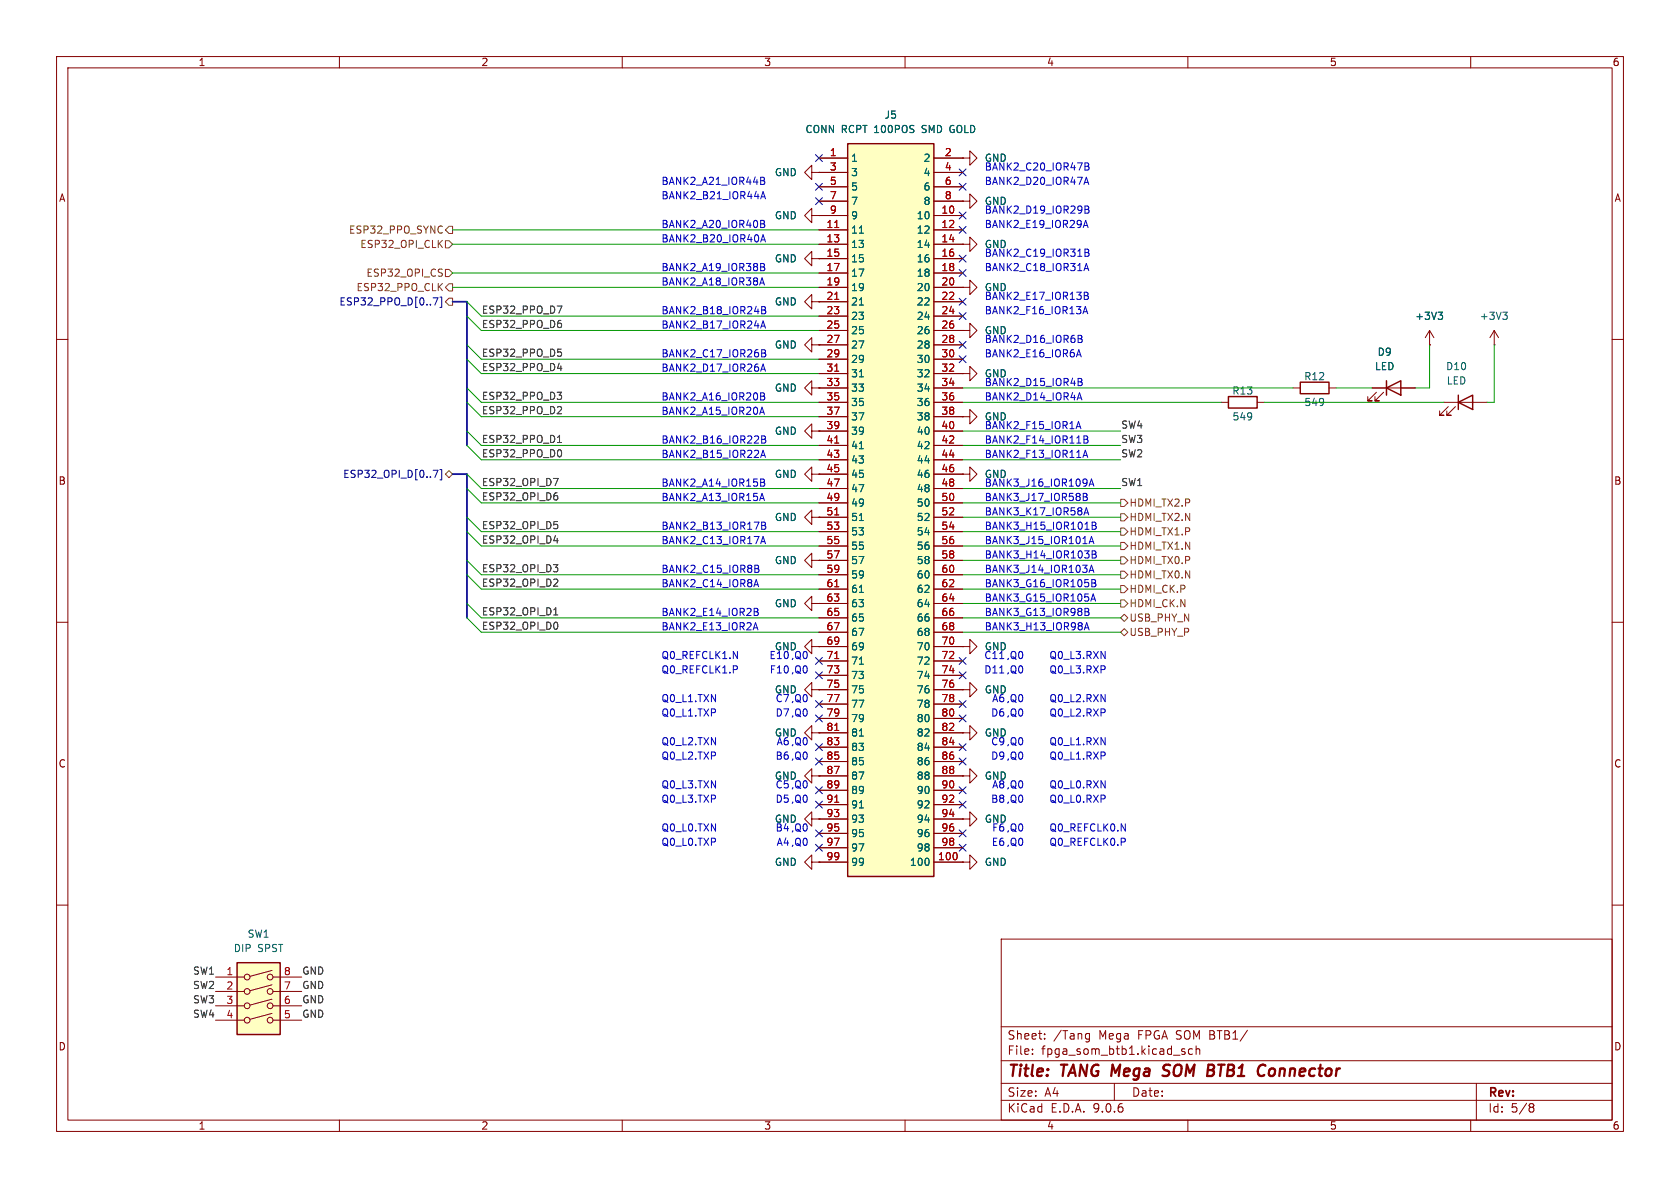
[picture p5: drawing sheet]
<svg xmlns="http://www.w3.org/2000/svg" width="297mm" height="210mm" viewBox="0 0 297 210" stroke-linecap="round" stroke-linejoin="round" font-family="sans-serif">
<g fill="none" stroke="#840000" stroke-width=".18">
<path d="M10 10h277v190h-277zM12 12h273v186h-273zM60 10v2M110 10v2M160 10v2M210 10v2M260 10v2M170.2 43.2h1.2v-1.3l1.3 1.3-1.3 1.3v-1.3M170.2 43.2h.1M10 60h2M285 60h2M143.5 83.8v1.3l-1.3-1.3 1.3-1.2v1.2h1.3"/>
<path d="M144.8 83.8h.1M10 110h2M285 110h2M170.2 137.2h1.2v-1.3l1.3 1.3-1.3 1.2v-1.2M170.2 137.2h.1M170.2 129.5h1.2v-1.2l1.3 1.2-1.3 1.3v-1.3M170.2 129.5h.1M10 160h2M177 166h108v32h-108zM285 160h2M60 198v2M110 198v2"/>
<path d="M160 198v2M177 194.5h108M177 191.5h108M177 187.5h108M177 181.5h108M182.5 186.3v.1M182.5 185.5v.1M184.7 183.6v.1M184.7 182.8v.1M192.2 182.7l.4 .1M192.6 182.7v1.2l-.1 .2-.4 .1M192.6 183.6l-.4 .1"/>
<path d="M197 191.5v3M208.9 185.7l.6 .4-.2 .3-.4-.1M209.5 185.5l-.4-.1-.2 .2M210 198v2M210.8 185.5l-.4-.1-.3 .3v.4l.1 .2h.6M211.5 185.5l.2-.1 .3 .1 .1 .9M211.5 184.9v1.5M260 198v2M261 191.5v6.5M270.6 195.1l.4 .1 .2 .2-.3 .3M270.6 195.7h.3M270.9 195.7l.2 .2 .1 .4-.2 .2-.4 .1"/>
</g>
<path d="M206.6 190a.85 .85 0 0 1-1.1 .1M206.6 188.2l-.7 .1a.46 .46 0 0 0-.2 .5 .46 .46 0 0 0 .3 .4l.6 .2M225.1 188.9a.62 .62 0 0 0-.7 .4v.7a.52 .52 0 0 0 .7 .1" fill="none" stroke="#840000" stroke-width=".4"/>
<path d="M41.9 170.2h7.6v12.7h-7.6z" fill="#ffffc2"/>
<g fill="none" stroke="#840000" stroke-width=".18">
<path d="M143.5 38.1v1.3l-1.3-1.3 1.3-1.3v1.3h1.3M143.5 30.5v1.3l-1.3-1.3 1.3-1.3v1.3h1.3M144.8 38.1h.1M144.8 30.5h.1M170.2 35.6h1.2v-1.3l1.3 1.3-1.3 1.2v-1.2M170.2 35.6h.1M170.2 27.9h1.2v-1.2l1.3 1.2-1.3 1.3v-1.3M170.2 27.9h.1M143.5 45.7v1.3l-1.3-1.3 1.3-1.2v1.2h1.3M143.5 53.3v1.3l-1.3-1.3 1.3-1.2v1.2h1.3M144.8 45.7h.1M144.8 53.3h.1"/>
<path d="M170.2 50.8h1.2v-1.3l1.3 1.3-1.3 1.3v-1.3M170.2 50.8h.1M170.2 58.4h1.2v-1.2l1.3 1.2-1.3 1.3v-1.3M170.2 58.4h.1M252.7 58.4l-.7 1.3M252.7 58.4l.8 1.3M252.7 58.4v2.6M264.2 58.4l-.8 1.3M264.2 58.4l.7 1.3M264.2 58.4v2.6M143.5 68.6v1.3l-1.3-1.3 1.3-1.3v1.3h1.3M143.5 76.2v1.3l-1.3-1.3 1.3-1.3v1.3h1.3"/>
<path d="M143.5 61v1.2l-1.3-1.2 1.3-1.3v1.3h1.3M144.8 68.6h.1M144.8 76.2h.1M144.8 61h.1M170.2 66h1.2v-1.2l1.3 1.2-1.3 1.3v-1.3M170.2 66h.1M215.9 71.1h1.3M222.2 71.1h1.3M228.6 68.6h1.3M234.9 68.6h1.3M242.6 68.6h7.6M243.3 69.3l-1.5 1.6h.8h-.8v-.8"/>
<path d="M244.6 69.3l-1.5 1.6h.7h-.7v-.8M252.7 61h.1M255.3 71.1h7.6M256 71.9l-1.5 1.5h.8h-.8v-.8M257.3 71.9l-1.5 1.5h.7h-.7v-.8M264.2 61h.1M143.5 91.4v1.3l-1.3-1.3 1.3-1.2v1.2h1.3M144.8 91.4h.1M170.2 83.8h1.2v-1.2l1.3 1.2-1.3 1.3v-1.3M170.2 83.8h.1M143.5 106.7v1.3l-1.3-1.3 1.3-1.3v1.3h1.3M143.5 114.3v1.3l-1.3-1.3 1.3-1.3v1.3h1.3"/>
<path d="M144.8 106.7h.1M144.8 114.3h.1M170.2 114.3h1.2v-1.3l1.3 1.3-1.3 1.3v-1.3M170.2 114.3h.1M143.5 121.9v1.3l-1.3-1.3 1.3-1.2v1.2h1.3M143.5 129.5v1.3l-1.3-1.3 1.3-1.2v1.2h1.3M143.5 137.2v1.2l-1.3-1.2 1.3-1.3v1.3h1.3M144.8 121.9h.1M144.8 129.5h.1M144.8 137.2h.1M170.2 121.9h1.2v-1.2l1.3 1.2-1.3 1.3v-1.3M170.2 121.9h.1"/>
<path d="M143.5 152.4v1.3l-1.3-1.3 1.3-1.3v1.3h1.3M143.5 144.8v1.3l-1.3-1.3 1.3-1.3v1.3h1.3M144.8 152.4h.1M144.8 144.8h.1M170.2 152.4h1.2v-1.3l1.3 1.3-1.3 1.3v-1.3M170.2 152.4h.1M170.2 144.8h1.2v-1.3l1.3 1.3-1.3 1.3v-1.3M170.2 144.8h.1M38.1 172.7h5.1M38.1 175.3h5.1M38.1 177.8h5.1M48.1 171.6l-3.9 1"/>
<path d="M48.1 174.1l-3.9 1M48.1 176.6l-3.9 1.1M48.1 179.1l-3.9 1.1M48.3 172.7h5M48.3 175.3h5M48.3 177.8h5M38.1 180.3h5.1M48.3 180.3h5"/>
<circle cx="43.7" cy="175.3" r=".51"/>
<circle cx="43.7" cy="172.7" r=".51"/>
<circle cx="43.7" cy="177.8" r=".51"/>
<circle cx="47.8" cy="175.3" r=".51"/>
<circle cx="47.8" cy="177.8" r=".51"/>
<circle cx="47.8" cy="172.7" r=".51"/>
<circle cx="43.7" cy="180.3" r=".51"/>
<circle cx="47.8" cy="180.3" r=".51"/>
</g>
<path d="M217.2 70.1h5v2h-5zM229.9 67.6h5v2h-5zM245.1 68.6l2.5-1.3v2.6zM245.1 67.3v2.6M257.8 71.1l2.5-1.2v2.5zM257.8 69.9v2.5M41.9 170.2h7.6v12.7h-7.6z" fill="none" stroke="#840000" stroke-width=".25"/>
<path d="M254.2 55.2h.8l-.4 .5M254.8 55.7l.2 .2v.3l-.2 .3M265.7 55.2h.8l-.5 .5M266.2 55.7l.3 .2v.3l-.3 .3" fill="none" stroke="#006464" stroke-width=".18"/>
<path d="M149.9 25.4h15.2v129.5h-15.2z" fill="#ffffc2"/>
<path d="M149.9 25.4h15.2v129.5h-15.2z" fill="none" stroke="#840000" stroke-width=".25"/>
<g fill="none" stroke="#840000" stroke-width=".18">
<path d="M144.8 30.5h.1M144.8 38.1h.1M144.8 27.9h5.1M144.8 30.5h5.1M144.8 33h5.1M144.8 35.6h5.1M144.8 38.1h5.1M165.1 27.9h5.1M165.1 30.5h5.1M165.1 33h5.1M165.1 35.6h5.1M165.1 38.1h5.1"/>
<path d="M170.2 35.6h.1M170.2 27.9h.1M144.8 53.3h.1M144.8 45.7h.1M144.8 40.6h5.1M144.8 43.2h5.1M144.8 45.7h5.1M144.8 48.3h5.1M144.8 50.8h5.1M144.8 53.3h5.1M144.8 55.9h5.1M144.8 58.4h5.1"/>
<path d="M165.1 40.6h5.1M165.1 43.2h5.1M165.1 45.7h5.1M165.1 48.3h5.1M165.1 50.8h5.1M165.1 53.3h5.1M165.1 55.9h5.1M165.1 58.4h5.1M170.2 50.8h.1M170.2 43.2h.1M170.2 58.4h.1M144.8 68.6h.1"/>
<path d="M144.8 76.2h.1M144.8 61h.1M144.8 61h5.1M144.8 63.5h5.1M144.8 66h5.1M144.8 68.6h5.1M144.8 71.1h5.1M144.8 73.7h5.1M144.8 76.2h5.1M144.8 78.7h5.1M165.1 61h5.1M165.1 63.5h5.1"/>
<path d="M165.1 66h5.1M165.1 68.6h5.1M165.1 71.1h5.1M165.1 73.7h5.1M165.1 76.2h5.1M165.1 78.7h5.1M170.2 73.7h1.2v-1.3l1.3 1.3-1.3 1.2v-1.2M170.2 73.7h.1M170.2 66h.1M242.6 68.6h2.5M247.6 68.6h2.6M252.7 61h.1"/>
<path d="M143.5 99.1v1.2l-1.3-1.2 1.3-1.3v1.3h1.3M144.8 99.1h.1M144.8 91.4h.1M144.8 83.8h.1M144.8 81.3h5.1M144.8 83.8h5.1M144.8 86.4h5.1M144.8 88.9h5.1M144.8 91.4h5.1M144.8 94h5.1M144.8 96.5h5.1M144.8 99.1h5.1"/>
<path d="M165.1 81.3h5.1M165.1 83.8h5.1M165.1 86.4h5.1M165.1 88.9h5.1M165.1 91.4h5.1M165.1 94h5.1M165.1 96.5h5.1M165.1 99.1h5.1M170.2 83.8h.1M144.8 114.3h.1M144.8 106.7h.1M144.8 101.6h5.1"/>
<path d="M144.8 104.1h5.1M144.8 106.7h5.1M144.8 109.2h5.1M144.8 111.8h5.1M144.8 114.3h5.1M144.8 116.8h5.1M144.8 119.4h5.1M165.1 101.6h5.1M165.1 104.1h5.1M165.1 106.7h5.1M165.1 109.2h5.1M165.1 111.8h5.1"/>
<path d="M165.1 114.3h5.1M165.1 116.8h5.1M165.1 119.4h5.1M170.2 114.3h.1M144.8 121.9h.1M144.8 129.5h.1M144.8 137.2h.1M144.8 121.9h5.1M144.8 124.5h5.1M144.8 127h5.1M144.8 129.5h5.1M144.8 132.1h5.1"/>
<path d="M144.8 134.6h5.1M144.8 137.2h5.1M144.8 139.7h5.1M165.1 121.9h5.1M165.1 124.5h5.1M165.1 127h5.1M165.1 129.5h5.1M165.1 132.1h5.1M165.1 134.6h5.1M165.1 137.2h5.1M165.1 139.7h5.1M170.2 121.9h.1"/>
<path d="M170.2 129.5h.1M170.2 137.2h.1M144.8 152.4h.1M144.8 144.8h.1M144.8 142.2h5.1M144.8 144.8h5.1M144.8 147.3h5.1M144.8 149.9h5.1M144.8 152.4h5.1M165.1 142.2h5.1M165.1 144.8h5.1M165.1 147.3h5.1"/>
<path d="M165.1 149.9h5.1M165.1 152.4h5.1M170.2 144.8h.1M170.2 152.4h.1"/>
</g>
<path d="M151.9 41.2h.7M151.9 53.9h.7M254.2 55.2h.8l-.4 .5M254.8 55.7l.2 .2v.3l-.2 .3M151.9 66.6h.7M151.9 79.3h.7M151.9 92h.7M151.9 104.7h.7M151.9 117.4h.7M151.9 130.1h.7M151.9 142.8h.7" fill="none" stroke="#006464" stroke-width=".18"/>
<path d="M147.6 40.2h.7M147.6 52.9h.7M147.6 65.6h.7M147.6 78.3h.7M147.6 91h.7M147.6 103.7h.7M147.6 116.4h.7M147.6 129.1h.7M147.6 141.8h.7" fill="none" stroke="#a90000" stroke-width=".18"/>
<g fill="none" stroke="#000084" stroke-width=".18">
<path d="M144.2 32.4l1.2 1.2M144.2 27.3l1.2 1.2M144.2 35l1.2 1.2M145.4 32.4l-1.2 1.2M145.4 27.3l-1.2 1.2M145.4 35l-1.2 1.2M169.6 29.9l1.2 1.2M169.6 32.4l1.2 1.2M169.6 37.5l1.2 1.2M170.8 29.9l-1.2 1.2M170.8 32.4l-1.2 1.2M170.8 37.5l-1.2 1.2"/>
<path d="M76.6 52.6h.8l-.5 1.3M77.8 52.5h.3v1.8h-.3M169.6 55.3l1.2 1.2M169.6 52.7l1.2 1.2M169.6 40l1.2 1.2M169.6 47.7l1.2 1.2M169.6 45.1l1.2 1.2M170.8 55.3l-1.2 1.2M170.8 52.7l-1.2 1.2M170.8 40l-1.2 1.2M170.8 47.7l-1.2 1.2M170.8 45.1l-1.2 1.2"/>
<path d="M169.6 62.9l1.2 1.2M169.6 60.4l1.2 1.2M170.8 62.9l-1.2 1.2M170.8 60.4l-1.2 1.2M76.6 83.1h.8l-.5 1.3M77.8 83h.3v1.8h-.3M144.2 116.2l1.2 1.2M144.2 118.8l1.2 1.2M145.4 116.2l-1.2 1.2M145.4 118.8l-1.2 1.2M169.6 118.8l1.2 1.2M169.6 116.2l1.2 1.2"/>
<path d="M170.8 118.8l-1.2 1.2M170.8 116.2l-1.2 1.2M144.2 134l1.2 1.2M144.2 126.4l1.2 1.2M144.2 123.9l1.2 1.2M144.2 131.5l1.2 1.2M144.2 139.1l1.2 1.2M145.4 134l-1.2 1.2M145.4 126.4l-1.2 1.2M145.4 123.9l-1.2 1.2M145.4 131.5l-1.2 1.2M145.4 139.1l-1.2 1.2"/>
<path d="M169.6 139.1l1.2 1.2M169.6 131.5l1.2 1.2M169.6 134l1.2 1.2M169.6 123.9l1.2 1.2M169.6 126.4l1.2 1.2M170.8 139.1l-1.2 1.2M170.8 131.5l-1.2 1.2M170.8 123.9l-1.2 1.2M170.8 134l-1.2 1.2M170.8 126.4l-1.2 1.2M144.2 149.3l1.2 1.2M144.2 146.7l1.2 1.2"/>
<path d="M144.2 141.6l1.2 1.2M145.4 149.3l-1.2 1.2M145.4 146.7l-1.2 1.2M145.4 141.6l-1.2 1.2M169.6 146.7l1.2 1.2M169.6 141.6l1.2 1.2M169.6 149.3l1.2 1.2M170.8 146.7l-1.2 1.2M170.8 141.6l-1.2 1.2M170.8 149.3l-1.2 1.2"/>
</g>
<g fill="none" stroke="#725600" stroke-width=".18">
<path d="M77.7 43l.5 .8M77.7 50.7l.5 .7M78 47.6h.2M78.1 48.4v.3M78.2 42.5l-.7 .7M78.2 50.1l-.7 .7M78.7 53.3l.7-.6h.6v1.3h-.6zM78.7 47.6h.7l.6 .7-.6 .6h-.7zM78.7 42.5h.7l.6 .7-.6 .6h-.7zM78.7 40.6l.7-.6h.6v1.3h-.6zM79.4 50.2h.6v1.2h-.6l-.7-.6zM78.7 83.8l.7-.6 .6 .6-.6 .7z"/>
<path d="M198.1 90.8h.7l.6 .6-.6 .7h-.7zM198.1 95.9h.7l.6 .6-.6 .7h-.7zM198.1 93.3h.7l.6 .7-.6 .6h-.7zM198.1 98.4h.7l.6 .7-.6 .6h-.7zM198.1 88.3h.7l.6 .6-.6 .6h-.7zM198.1 103.5h.7l.6 .6-.6 .7h-.7zM198.1 111.8l.7-.7 .6 .7-.6 .6zM198.1 106h.7l.6 .7-.6 .6h-.7zM198.1 101h.7l.6 .6-.6 .6h-.7zM198.1 109.2l.7-.6 .6 .6-.6 .7z"/>
</g>
<g fill="none" stroke="#0f0f0f" stroke-width=".18">
<path d="M98.5 54.1h.8l-.5 1.3M98.9 56.6h.3M99 57.1l.3 .3v.3l-.3 .2M98.5 69.3h.8l-.4 .5M98.6 65.1h.7M98.6 78.2h.7M98.6 61.7h.6M98.8 77.1l.1-.1v1.2M99 71.9l.3 .2-.1 .3-.7 .7h.8M99 62.2l.3 .2v.3l-.3 .3M99 69.8l.3 .3v.3l-.3 .2M99.1 79.6l.2 .4-.2 .7"/>
<path d="M99.2 64.7v.8M97.8 84.6h.9l-.6 1.2M97.8 99.8h.8l-.4 .5M97.9 95.6h.8M98 92.2h.6M98.3 87.1h.2M98.4 87.6l.2 .2v.3l-.2 .3M98.4 92.7l.2 .2v.3l-.2 .3M98.5 95.2v.8M97.9 108.7h.7M98.1 107.6l.2-.2v1.3M98.3 110a.79 .79 0 0 1 0 1.2"/>
<path d="M98.4 100.3l.2 .2v.3l-.2 .3M98.4 102.4l.2 .2v.3l-.8 .7h.8"/>
</g>
<path d="M80 53.3h2.5v25.4M80 83.8h2.5v25.4" fill="none" stroke="#000084" stroke-width=".3"/>
<g fill="none" stroke="#009600" stroke-width=".18">
<path d="M80 50.8h64.8M80 40.6h64.8M80 48.3h64.8M80 43.2h64.8M82.5 55.9l2.6 2.5h59.7M82.5 53.3l2.6 2.6h59.7M82.5 68.6l2.6 2.5h59.7M82.5 78.7l2.6 2.6h59.7M82.5 71.1l2.6 2.6h59.7M82.5 63.5l2.6 2.5h59.7M82.5 61l2.6 2.5h59.7M82.5 76.2l2.6 2.5h59.7"/>
<path d="M170.2 76.2h27.9M170.2 71.1h45.7M170.2 68.6h58.4M170.2 78.7h27.9M223.5 71.1h31.8M236.2 68.6h6.4M252.7 61v7.6h-2.5M264.2 61v10.1h-1.3M82.5 99.1l2.6 2.5h59.7M82.5 94l2.6 2.5h59.7M82.5 91.4l2.6 2.6h59.7M82.5 83.8l2.6 2.6h59.7"/>
<path d="M82.5 86.4l2.6 2.5h59.7M170.2 96.5h27.9M170.2 94h27.9M170.2 86.4h27.9M170.2 81.3h27.9M170.2 88.9h27.9M170.2 99.1h27.9M170.2 91.4h27.9M82.5 106.7l2.6 2.5h59.7M82.5 101.6l2.6 2.5h59.7M82.5 109.2l2.6 2.6h59.7M170.2 109.2h27.9"/>
<path d="M170.2 101.6h27.9M170.2 104.1h27.9M170.2 111.8h27.9M170.2 106.7h27.9"/>
</g>
<g fill="none" stroke="#0000c2" stroke-width=".18">
<path d="M134.5 31.3l.6 .2v.2l-.2 .2M134.5 39l.6 .1v.2l-.2 .3M134.5 35.1l.4-1.2 .4 1.2M134.5 39.6h.4M134.5 31.9h.4M134.6 34.8h.6M134.9 31.9l.3 .3-.1 .3-.6 .1M134.9 39.6l.3 .2-.1 .3-.6 .1M191.6 39.9h.6M191.6 32.6l.5-1.3 .4 1.3M191.7 32.2h.7M191.8 28.8l.6 .1 .1 .3-.3 .2"/>
<path d="M191.8 36.4l.6 .1 .1 .3-.3 .2M191.8 29.4h.4M191.8 37h.4M192.2 29.4l.3 .2v.3l-.7 .2M192.2 37l.3 .3v.3l-.7 .1M134.3 50.4l.4-1.3 .4 1.3M134.4 50h.6M134.5 42.8l.4-1.3 .4 1.3M134.5 46.6l.6 .1v.2l-.2 .3M134.5 47.2h.4M134.5 58l.4-1.3 .4 1.3M134.6 42.4h.6"/>
<path d="M134.6 57.6h.6M134.7 54.2h.4l.2 .2-.2 .4 .2 .1 .1 .3-.3 .3h-.4zM134.7 54.8h.4M134.9 47.2l.3 .2-.1 .3-.6 .1M190.6 59.3l.6 .1 .1 .2-.3 .3M190.6 59.9h.4M191 59.9l.3 .2v.3l-.7 .1M191.4 55.5l.5-1.3 .4 1.3M191.5 40.2l.4-1.2 .5 1.2M191.6 55.1h.6M191.6 47.8l.5-1.2 .4 1.2M191.7 51.7l.6 .1 .1 .2-.3 .3"/>
<path d="M191.7 52.3h.4M191.7 47.5h.7M191.8 44l.6 .2 .1 .2-.3 .2M191.8 44.6h.4M192.1 52.3l.3 .2v.3l-.7 .1M192.2 44.6l.3 .3v.3l-.7 .1M134.3 73.2l.4-1.2 .4 1.2M134.4 72.9h.6M134.5 69.4l.6 .2v.2l-.2 .2M134.5 70h.4M134.5 65.6l.4-1.2 .4 1.2M134.6 65.3h.6"/>
<path d="M134.7 77.1h.4l.2 .2-.2 .4 .2 .1 .1 .3-.3 .2h-.4zM134.7 61.8l.6 .1v.3l-.2 .2M134.7 77.7h.4M134.7 62.4h.4M134.9 70l.3 .3-.1 .3-.6 .1M135.1 62.4l.3 .3-.1 .3-.6 .1M190.4 75.4h.6M190.4 62.7h.6M190.5 70.3h.6M190.6 66.9l.6 .1 .1 .3-.3 .2M190.6 67.5h.4M190.7 74.5l.4 1.3"/>
<path d="M190.7 61.8l.4 1.3M190.8 69.4l.5 1.3M191 67.5l.3 .2v.3l-.7 .2M191.6 77.1l.6 .1 .1 .2-.2 .3M191.6 77.7h.5M192.1 77.7l.3 .2-.1 .3-.7 .1M133.5 99.9l.6 .1v.3l-.2 .2M134.3 88.5l.4-1.3 .4 1.3M134.4 88.1h.6M134.5 84.7l.6 .1v.2l-.2 .3M134.5 85.3h.4M134.5 80.9l.4-1.3 .4 1.3"/>
<path d="M134.5 96.1l.4-1.3 .4 1.3M134.6 80.5h.6M134.6 95.7h.6M134.7 92.3h.4l.2 .2-.2 .4 .2 .1 .1 .3-.3 .3h-.4zM134.7 92.9h.4M134.9 85.3l.3 .2-.1 .3-.6 .1M191.4 80.9l.5-1.3 .4 1.3M191.5 87.2h.4l.3 .3-.3 .3 .3 .1v.3l-.2 .3h-.5zM191.5 87.8h.4M191.6 80.5h.6M191.6 91l.5-1.2 .4 1.2M191.7 90.7h.7"/>
<path d="M192.5 96.1l.5-1.3 .4 1.3M192.5 85.9l.5-1.2 .4 1.2M192.7 95.7h.6M192.7 85.6h.6M193.1 92.3h.4l.2 .2-.2 .4 .2 .1 .1 .3-.2 .3h-.5zM193.1 92.9h.4M193.1 97.4h.4l.2 .2-.2 .4 .2 .1 .1 .3-.2 .2h-.5zM193.1 98h.4M130.3 117.8v.4M133.3 111h.6M133.3 107.5l.6 .2 .1 .2-.2 .2M133.3 108.1h.5"/>
<path d="M133.4 103.4h.6M133.5 100.5h.4M133.6 110.1l.4 1.2M133.7 102.5l.4 1.2M133.8 108.1l.3 .3-.1 .3-.7 .1M133.9 100.5l.3 .3-.1 .3-.6 .1M191.7 111.3l.4-1.2 .4 1.2M191.8 107.5l.6 .2 .1 .2-.3 .2M191.8 108.1h.4M191.8 111h.6M192.2 108.1l.3 .3v.3l-.7 .1M192.5 101.2l.5-1.3 .4 1.3"/>
<path d="M192.7 100.8h.6M192.8 106.3l.5-1.3 .4 1.3M193 105.9h.6M193 102.5h.4l.3 .2-.3 .4 .3 .1v.3l-.2 .2h-.5zM193 103.1h.4M198.9 148.3v.4"/>
</g>
<g font-size="2.8" fill="#840000">
<text x="178" y="190.9">Title:</text>
<text x="187.7" y="190.9">TANG Mega</text>
<text x="207.3" y="190.9">SOM</text>
<text x="215.9" y="190.9">BTB1</text>
<text x="225.6" y="190.9">Connector</text>
</g>
<g font-size="2.1" fill="#840000">
<text x="178" y="184">Sheet:</text>
<text x="186.2" y="184">/Tang</text>
<text x="194.3" y="184">Mega</text>
<text x="201.3" y="184">FPGA SOM BTB1/</text>
<text x="178" y="186.7">File:</text>
<text x="184.1" y="186.7">fpga_som_btb1.kicad_sch</text>
<text x="178" y="196.9">KiCad</text>
<text x="178" y="194.1">Size:</text>
<text x="184.7" y="194.1">A4</text>
<text x="185.7" y="196.9">E.D.A.</text>
<text x="193.3" y="196.9">9.0.6</text>
<text x="200" y="194.1">Date:</text>
<text x="263" y="194.3">Rev:</text>
<text x="263" y="196.9">Id:</text>
<text x="267.1" y="196.9">5/8</text>
</g>
<g font-size="1.8" fill="#840000">
<text x="35" y="11.9">1</text>
<text x="85" y="11.9">2</text>
<text x="135" y="11.9">3</text>
<text x="185" y="11.9">4</text>
<text x="235" y="11.9">5</text>
<text x="285" y="11.9">6</text>
<text x="10.3" y="35.9">A</text>
<text x="285.3" y="35.9">A</text>
<text x="10.3" y="85.9">B</text>
<text x="285.3" y="85.9">B</text>
<text x="10.3" y="135.9">C</text>
<text x="285.3" y="135.9">C</text>
<text x="10.3" y="185.9">D</text>
<text x="285.3" y="185.9">D</text>
<text x="35" y="199.9">1</text>
<text x="85" y="199.9">2</text>
<text x="135" y="199.9">3</text>
<text x="185" y="199.9">4</text>
<text x="235" y="199.9">5</text>
<text x="285" y="199.9">6</text>
</g>
<g font-size="1.8" fill="#006464">
<text x="142.3" y="23.7">CONN RCPT 100POS</text>
<text x="156.3" y="21.2">J5</text>
<text x="163.3" y="23.7">SMD GOLD</text>
<text x="150.4" y="28.8">1</text>
<text x="163.2" y="28.8">2</text>
<text x="174" y="28.8">GND</text>
<text x="136.9" y="31.3">GND</text>
<text x="150.4" y="31.3">3</text>
<text x="150.4" y="33.9">5</text>
<text x="163.2" y="31.3">4</text>
<text x="163.2" y="33.9">6</text>
<text x="136.9" y="39">GND</text>
<text x="150.4" y="36.4">7</text>
<text x="150.4" y="39">9</text>
<text x="150.4" y="41.5">11</text>
<text x="162" y="39">10</text>
<text x="162" y="41.5">12</text>
<text x="163.2" y="36.4">8</text>
<text x="174" y="36.4">GND</text>
<text x="136.9" y="46.6">GND</text>
<text x="150.4" y="44">13</text>
<text x="150.4" y="46.6">15</text>
<text x="162" y="44">14</text>
<text x="162" y="46.6">16</text>
<text x="174" y="44">GND</text>
<text x="150.4" y="49.1">17</text>
<text x="150.4" y="51.7">19</text>
<text x="162" y="49.1">18</text>
<text x="162" y="51.7">20</text>
<text x="174" y="51.7">GND</text>
<text x="136.9" y="54.2">GND</text>
<text x="150.4" y="54.2">21</text>
<text x="150.4" y="56.7">23</text>
<text x="150.4" y="59.3">25</text>
<text x="162" y="54.2">22</text>
<text x="162" y="56.7">24</text>
<text x="162" y="59.3">26</text>
<text x="174" y="59.3">GND</text>
<text x="250.1" y="56.7">+3V3</text>
<text x="261.5" y="56.7">+3V3</text>
<text x="136.9" y="61.8">GND</text>
<text x="150.4" y="61.8">27</text>
<text x="150.4" y="64.4">29</text>
<text x="162" y="61.8">28</text>
<text x="162" y="64.4">30</text>
<text x="243" y="65.6">LED</text>
<text x="243.5" y="63.1">D9</text>
<text x="255.5" y="65.6">D10</text>
<text x="136.9" y="69.4">GND</text>
<text x="150.4" y="66.9">31</text>
<text x="150.4" y="69.4">33</text>
<text x="150.4" y="72">35</text>
<text x="162" y="66.9">32</text>
<text x="162" y="69.4">34</text>
<text x="162" y="72">36</text>
<text x="174" y="66.9">GND</text>
<text x="217.8" y="70">R13</text>
<text x="230.5" y="67.4">R12</text>
<text x="230.5" y="72">549</text>
<text x="255.7" y="68.2">LED</text>
<text x="136.9" y="77.1">GND</text>
<text x="150.4" y="74.5">37</text>
<text x="150.4" y="77.1">39</text>
<text x="162" y="74.5">38</text>
<text x="162" y="77.1">40</text>
<text x="174" y="74.5">GND</text>
<text x="217.8" y="74.5">549</text>
<text x="150.4" y="79.6">41</text>
<text x="150.4" y="82.1">43</text>
<text x="162" y="79.6">42</text>
<text x="162" y="82.1">44</text>
<text x="136.9" y="84.7">GND</text>
<text x="150.4" y="84.7">45</text>
<text x="150.4" y="87.2">47</text>
<text x="150.4" y="89.8">49</text>
<text x="162" y="84.7">46</text>
<text x="162" y="87.2">48</text>
<text x="162" y="89.8">50</text>
<text x="174" y="84.7">GND</text>
<text x="136.9" y="92.3">GND</text>
<text x="150.4" y="92.3">51</text>
<text x="150.4" y="94.8">53</text>
<text x="162" y="92.3">52</text>
<text x="162" y="94.8">54</text>
<text x="136.9" y="99.9">GND</text>
<text x="150.4" y="97.4">55</text>
<text x="150.4" y="99.9">57</text>
<text x="162" y="97.4">56</text>
<text x="162" y="99.9">58</text>
<text x="136.9" y="107.5">GND</text>
<text x="150.4" y="102.5">59</text>
<text x="150.4" y="105">61</text>
<text x="150.4" y="107.5">63</text>
<text x="162" y="102.5">60</text>
<text x="162" y="105">62</text>
<text x="162" y="107.5">64</text>
<text x="150.4" y="110.1">65</text>
<text x="150.4" y="112.6">67</text>
<text x="162" y="110.1">66</text>
<text x="162" y="112.6">68</text>
<text x="136.9" y="115.2">GND</text>
<text x="150.4" y="115.2">69</text>
<text x="150.4" y="117.7">71</text>
<text x="162" y="115.2">70</text>
<text x="162" y="117.7">72</text>
<text x="174" y="115.2">GND</text>
<text x="136.9" y="122.8">GND</text>
<text x="150.4" y="120.2">73</text>
<text x="150.4" y="122.8">75</text>
<text x="150.4" y="125.3">77</text>
<text x="162" y="120.2">74</text>
<text x="162" y="122.8">76</text>
<text x="162" y="125.3">78</text>
<text x="174" y="122.8">GND</text>
<text x="136.9" y="130.4">GND</text>
<text x="150.4" y="127.9">79</text>
<text x="150.4" y="130.4">81</text>
<text x="162" y="127.9">80</text>
<text x="162" y="130.4">82</text>
<text x="174" y="130.4">GND</text>
<text x="150.4" y="132.9">83</text>
<text x="150.4" y="135.5">85</text>
<text x="162" y="132.9">84</text>
<text x="162" y="135.5">86</text>
<text x="136.9" y="138">GND</text>
<text x="150.4" y="138">87</text>
<text x="150.4" y="140.6">89</text>
<text x="150.4" y="143.1">91</text>
<text x="162" y="138">88</text>
<text x="162" y="140.6">90</text>
<text x="162" y="143.1">92</text>
<text x="174" y="138">GND</text>
<text x="136.9" y="145.6">GND</text>
<text x="150.4" y="145.6">93</text>
<text x="150.4" y="148.2">95</text>
<text x="162" y="145.6">94</text>
<text x="162" y="148.2">96</text>
<text x="174" y="145.6">GND</text>
<text x="136.9" y="153.3">GND</text>
<text x="150.4" y="150.7">97</text>
<text x="150.4" y="153.3">99</text>
<text x="160.8" y="153.3">100</text>
<text x="162" y="150.7">98</text>
<text x="174" y="153.3">GND</text>
<text x="43.7" y="166">SW1</text>
<text x="41.2" y="168.5">DIP</text>
<text x="45.5" y="168.5">SPST</text>
</g>
<g font-size="1.8" fill="#a90000">
<text x="146.6" y="27.7">1</text>
<text x="166.9" y="27.7">2</text>
<text x="146.6" y="30.2">3</text>
<text x="146.6" y="32.8">5</text>
<text x="146.6" y="35.3">7</text>
<text x="166.9" y="30.2">4</text>
<text x="166.9" y="32.8">6</text>
<text x="166.9" y="35.3">8</text>
<text x="146" y="40.4">11</text>
<text x="146.6" y="37.8">9</text>
<text x="166.3" y="37.8">10</text>
<text x="166.3" y="40.4">12</text>
<text x="146" y="42.9">13</text>
<text x="146" y="45.5">15</text>
<text x="166.3" y="42.9">14</text>
<text x="166.3" y="45.5">16</text>
<text x="146" y="48">17</text>
<text x="146" y="50.5">19</text>
<text x="146" y="53.1">21</text>
<text x="166.3" y="48">18</text>
<text x="166.3" y="50.5">20</text>
<text x="166.3" y="53.1">22</text>
<text x="146" y="55.6">23</text>
<text x="146" y="58.2">25</text>
<text x="166.3" y="55.6">24</text>
<text x="166.3" y="58.2">26</text>
<text x="146" y="60.7">27</text>
<text x="146" y="63.2">29</text>
<text x="146" y="65.8">31</text>
<text x="166.3" y="60.7">28</text>
<text x="166.3" y="63.2">30</text>
<text x="166.3" y="65.8">32</text>
<text x="146" y="68.3">33</text>
<text x="146" y="70.9">35</text>
<text x="166.3" y="68.3">34</text>
<text x="166.3" y="70.9">36</text>
<text x="146" y="73.4">37</text>
<text x="146" y="75.9">39</text>
<text x="166.3" y="73.4">38</text>
<text x="166.3" y="75.9">40</text>
<text x="146" y="78.5">41</text>
<text x="146" y="81">43</text>
<text x="146" y="83.6">45</text>
<text x="166.3" y="78.5">42</text>
<text x="166.3" y="81">44</text>
<text x="166.3" y="83.6">46</text>
<text x="146" y="86.1">47</text>
<text x="146" y="88.6">49</text>
<text x="166.3" y="86.1">48</text>
<text x="166.3" y="88.6">50</text>
<text x="146" y="91.2">51</text>
<text x="146" y="93.7">53</text>
<text x="166.3" y="91.2">52</text>
<text x="166.3" y="93.7">54</text>
<text x="146" y="96.3">55</text>
<text x="146" y="98.8">57</text>
<text x="146" y="101.3">59</text>
<text x="166.3" y="96.3">56</text>
<text x="166.3" y="98.8">58</text>
<text x="166.3" y="101.3">60</text>
<text x="146" y="103.9">61</text>
<text x="146" y="106.4">63</text>
<text x="166.3" y="103.9">62</text>
<text x="166.3" y="106.4">64</text>
<text x="146" y="109">65</text>
<text x="146" y="111.5">67</text>
<text x="166.3" y="109">66</text>
<text x="166.3" y="111.5">68</text>
<text x="146" y="114">69</text>
<text x="146" y="116.6">71</text>
<text x="146" y="119.1">73</text>
<text x="166.3" y="114">70</text>
<text x="166.3" y="116.6">72</text>
<text x="166.3" y="119.1">74</text>
<text x="146" y="121.7">75</text>
<text x="146" y="124.2">77</text>
<text x="166.3" y="121.7">76</text>
<text x="166.3" y="124.2">78</text>
<text x="146" y="126.7">79</text>
<text x="146" y="129.3">81</text>
<text x="146" y="131.8">83</text>
<text x="166.3" y="126.7">80</text>
<text x="166.3" y="129.3">82</text>
<text x="166.3" y="131.8">84</text>
<text x="146" y="134.4">85</text>
<text x="146" y="136.9">87</text>
<text x="166.3" y="134.4">86</text>
<text x="166.3" y="136.9">88</text>
<text x="146" y="139.4">89</text>
<text x="146" y="142">91</text>
<text x="166.3" y="139.4">90</text>
<text x="166.3" y="142">92</text>
<text x="146" y="144.5">93</text>
<text x="146" y="147.1">95</text>
<text x="146" y="149.6">97</text>
<text x="166.3" y="144.5">94</text>
<text x="166.3" y="147.1">96</text>
<text x="166.3" y="149.6">98</text>
<text x="146" y="152.1">99</text>
<text x="165.7" y="152.1">100</text>
<text x="39.9" y="172.5">1</text>
<text x="50.1" y="172.5">8</text>
<text x="39.9" y="175">2</text>
<text x="39.9" y="177.5">3</text>
<text x="50.1" y="175">7</text>
<text x="50.1" y="177.5">6</text>
<text x="39.9" y="180.1">4</text>
<text x="50.1" y="180.1">5</text>
</g>
<g font-size="1.8" fill="#0000c2">
<text x="116.8" y="35.3">BANK2_B21_IOR44A</text>
<text x="116.8" y="32.8">BANK2_A21_IOR44B</text>
<text x="174" y="30.2">BANK2_C20_IOR47B</text>
<text x="174" y="32.8">BANK2_D20_IOR47A</text>
<text x="116.8" y="40.4">BANK2_A20_IOR40B</text>
<text x="174" y="40.4">BANK2_E19_IOR29A</text>
<text x="174" y="37.9">BANK2_D19_IOR29B</text>
<text x="116.8" y="42.9">BANK2_B20_IOR40A</text>
<text x="174" y="45.5">BANK2_C19_IOR31B</text>
<text x="116.8" y="50.6">BANK2_A18_IOR38A</text>
<text x="116.8" y="48">BANK2_A19_IOR38B</text>
<text x="174" y="48">BANK2_C18_IOR31A</text>
<text x="174" y="53.1">BANK2_E17_IOR13B</text>
<text x="116.8" y="58.2">BANK2_B17_IOR24A</text>
<text x="116.8" y="55.6">BANK2_B18_IOR24B</text>
<text x="174" y="55.6">BANK2_F16_IOR13A</text>
<text x="116.8" y="63.3">BANK2_C17_IOR26B</text>
<text x="116.8" y="65.8">BANK2_D17_IOR26A</text>
<text x="174" y="60.7">BANK2_D16_IOR6B</text>
<text x="174" y="63.3">BANK2_E16_IOR6A</text>
<text x="116.8" y="70.9">BANK2_A16_IOR20B</text>
<text x="174" y="68.3">BANK2_D15_IOR4B</text>
<text x="174" y="70.9">BANK2_D14_IOR4A</text>
<text x="116.8" y="73.4">BANK2_A15_IOR20A</text>
<text x="174" y="76">BANK2_F15_IOR1A</text>
<text x="116.8" y="81">BANK2_B15_IOR22A</text>
<text x="116.8" y="78.5">BANK2_B16_IOR22B</text>
<text x="174" y="78.5">BANK2_F14_IOR11B</text>
<text x="174" y="81">BANK2_F13_IOR11A</text>
<text x="116.8" y="88.7">BANK2_A13_IOR15A</text>
<text x="116.8" y="86.1">BANK2_A14_IOR15B</text>
<text x="174" y="86.1">BANK3_J16_IOR109A</text>
<text x="174" y="88.7">BANK3_J17_IOR58B</text>
<text x="116.8" y="93.7">BANK2_B13_IOR17B</text>
<text x="174" y="93.7">BANK3_H15_IOR101B</text>
<text x="174" y="91.2">BANK3_K17_IOR58A</text>
<text x="116.8" y="101.4">BANK2_C15_IOR8B</text>
<text x="116.8" y="96.3">BANK2_C13_IOR17A</text>
<text x="174" y="101.4">BANK3_J14_IOR103A</text>
<text x="174" y="96.3">BANK3_J15_IOR101A</text>
<text x="174" y="98.8">BANK3_H14_IOR103B</text>
<text x="116.8" y="103.9">BANK2_C14_IOR8A</text>
<text x="174" y="103.9">BANK3_G16_IOR105B</text>
<text x="174" y="106.4">BANK3_G15_IOR105A</text>
<text x="116.8" y="109">BANK2_E14_IOR2B</text>
<text x="116.8" y="111.5">BANK2_E13_IOR2A</text>
<text x="174" y="111.5">BANK3_H13_IOR98A</text>
<text x="174" y="109">BANK3_G13_IOR98B</text>
<text x="116.8" y="116.6">Q0_REFCLK1.N</text>
<text x="116.8" y="119.1">Q0_REFCLK1.P</text>
<text x="135.9" y="116.6">E10 ,Q0</text>
<text x="136" y="119.1">F10 ,Q0</text>
<text x="173.9" y="116.6">C11 ,Q0</text>
<text x="173.9" y="119.1">D11 ,Q0</text>
<text x="185.4" y="116.6">Q0_L3.RXN</text>
<text x="185.4" y="119.1">Q0_L3.RXP</text>
<text x="116.8" y="124.2">Q0_L1.TXN</text>
<text x="137" y="124.2">C7 ,Q0</text>
<text x="175.3" y="124.2">A6 ,Q0</text>
<text x="185.4" y="124.2">Q0_L2.RXN</text>
<text x="116.8" y="126.8">Q0_L1.TXP</text>
<text x="116.8" y="131.8">Q0_L2.TXN</text>
<text x="137" y="126.8">D7 ,Q0</text>
<text x="137.2" y="131.8">A6 ,Q0</text>
<text x="175.1" y="126.8">D6 ,Q0</text>
<text x="175.1" y="131.8">C9 ,Q0</text>
<text x="185.4" y="126.8">Q0_L2.RXP</text>
<text x="185.4" y="131.8">Q0_L1.RXN</text>
<text x="116.8" y="134.4">Q0_L2.TXP</text>
<text x="137" y="134.4">B6 ,Q0</text>
<text x="175.1" y="134.4">D9 ,Q0</text>
<text x="185.4" y="134.4">Q0_L1.RXP</text>
<text x="116.8" y="139.5">Q0_L3.TXN</text>
<text x="116.8" y="142">Q0_L3.TXP</text>
<text x="137" y="142">D5 ,Q0</text>
<text x="137" y="139.5">C5 ,Q0</text>
<text x="175.1" y="142">B8 ,Q0</text>
<text x="175.3" y="139.5">A8 ,Q0</text>
<text x="185.4" y="142">Q0_L0.RXP</text>
<text x="185.4" y="139.5">Q0_L0.RXN</text>
<text x="116.8" y="147.1">Q0_L0.TXN</text>
<text x="116.8" y="149.6">Q0_L0.TXP</text>
<text x="137" y="147.1">B4 ,Q0</text>
<text x="137.2" y="149.6">A4 ,Q0</text>
<text x="175.2" y="149.6">E6 ,Q0</text>
<text x="175.3" y="147.1">F6 ,Q0</text>
<text x="185.4" y="147.1">Q0_REFCLK0.N</text>
<text x="185.4" y="149.6">Q0_REFCLK0.P</text>
</g>
<g font-size="1.8" fill="#725600">
<text x="61.6" y="41.5">ESP32_PPO_SYNC</text>
<text x="63.6" y="44">ESP32_OPI_CLK</text>
<text x="62.9" y="51.7">ESP32_PPO_CLK</text>
<text x="64.7" y="49.1">ESP32_OPI_CS</text>
<text x="199.6" y="89.8">HDMI_TX2.P</text>
<text x="199.6" y="92.3">HDMI_TX2.N</text>
<text x="199.6" y="94.8">HDMI_TX1.P</text>
<text x="199.6" y="97.4">HDMI_TX1.N</text>
<text x="199.6" y="99.9">HDMI_TX0.P</text>
<text x="199.6" y="105">HDMI_CK.P</text>
<text x="199.6" y="107.5">HDMI_CK.N</text>
<text x="199.6" y="102.5">HDMI_TX0.N</text>
<text x="199.6" y="112.6">USB_PHY_P</text>
<text x="199.6" y="110.1">USB_PHY_N</text>
</g>
<g font-size="1.8" fill="#000084">
<text x="59.9" y="54.2">ESP32_PPO_D[0..7]</text>
<text x="60.6" y="84.7">ESP32_OPI_D[0..7]</text>
</g>
<g font-size="1.8" fill="#0f0f0f">
<text x="85.1" y="55.5">ESP32_PPO_D7</text>
<text x="85.1" y="58.1">ESP32_PPO_D6</text>
<text x="85.1" y="65.7">ESP32_PPO_D4</text>
<text x="85.1" y="63.2">ESP32_PPO_D5</text>
<text x="85.1" y="70.8">ESP32_PPO_D3</text>
<text x="85.1" y="73.3">ESP32_PPO_D2</text>
<text x="198.1" y="75.9">SW4</text>
<text x="85.1" y="78.4">ESP32_PPO_D1</text>
<text x="85.1" y="80.9">ESP32_PPO_D0</text>
<text x="198.1" y="78.4">SW3</text>
<text x="198.1" y="80.9">SW2</text>
<text x="85.1" y="88.6">ESP32_OPI_D6</text>
<text x="85.1" y="86">ESP32_OPI_D7</text>
<text x="198.1" y="86">SW1</text>
<text x="85.1" y="93.6">ESP32_OPI_D5</text>
<text x="85.1" y="96.2">ESP32_OPI_D4</text>
<text x="85.1" y="101.3">ESP32_OPI_D3</text>
<text x="85.1" y="103.8">ESP32_OPI_D2</text>
<text x="85.1" y="108.9">ESP32_OPI_D1</text>
<text x="85.1" y="111.4">ESP32_OPI_D0</text>
<text x="34" y="172.4">SW1</text>
<text x="53.3" y="172.4">GND</text>
<text x="34" y="180">SW4</text>
<text x="34" y="174.9">SW2</text>
<text x="34" y="177.5">SW3</text>
<text x="53.3" y="180">GND</text>
<text x="53.3" y="177.5">GND</text>
<text x="53.3" y="174.9">GND</text>
</g>
</svg>
